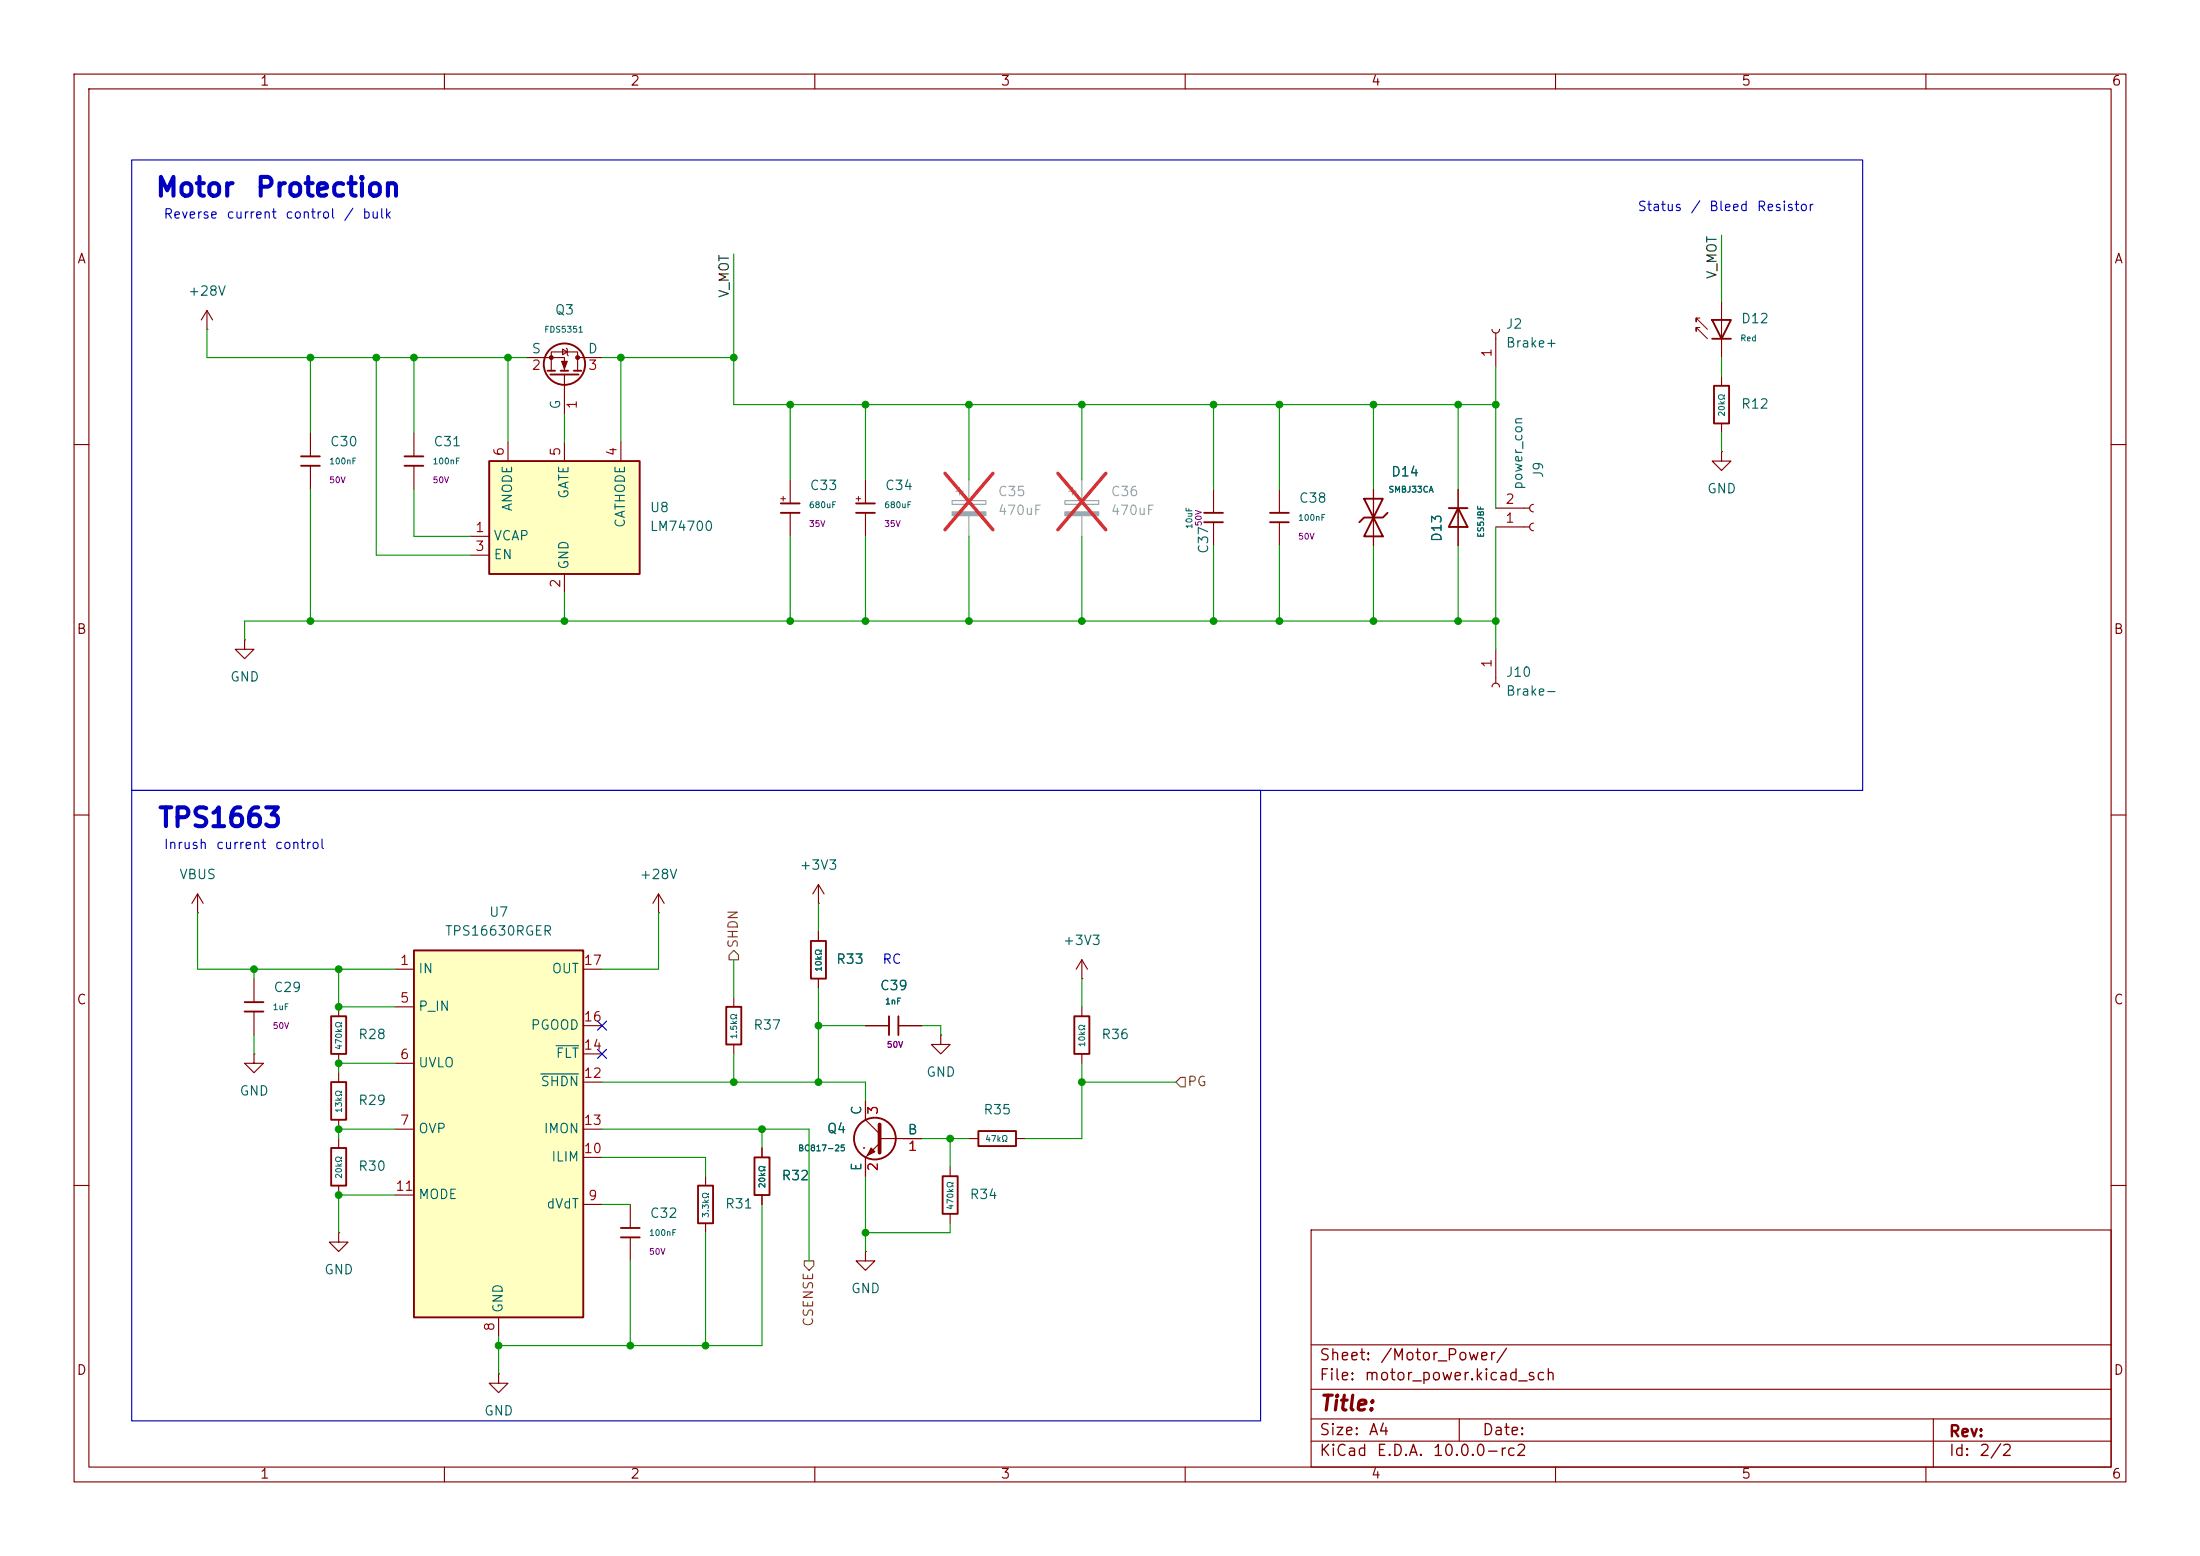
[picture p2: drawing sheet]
<svg xmlns="http://www.w3.org/2000/svg" width="297mm" height="210mm" viewBox="0 0 297 210" stroke-linecap="round" stroke-linejoin="round" font-family="sans-serif">
<g fill="none" stroke="#840000" stroke-width=".15">
<path d="M10 10h277v190h-277zM12 12h273v186h-273zM60 10v2M110 10v2M160 10v2M210 10v2M260 10v2M10 60h2M285 60h2M10 110h2M285 110h2M26.7 123.2h.1"/>
<path d="M26.7 120.7l-.8 1.2M26.7 120.7l.7 1.2M26.7 120.7v2.5M45.7 153.7v1.2M95.2 158.8v1.2M102.9 154.9v1.3M10 160h2M45.7 166.4v1.2h1.3l-1.3 1.3-1.3-1.3h1.3M45.7 166.4h.1M45.7 160v1.3M85.1 162.6v3.1M85.1 167v3.2"/>
<path d="M95.2 165.1v1.3M102.9 161.3v1.3M116.8 168.9v1.3h1.3l-1.3 1.3-1.2-1.3h1.2M116.8 168.9h.1M177 166h108v32h-108zM285 160h2M60 198v2M67.3 185.4v1.3h1.3l-1.3 1.3-1.3-1.3h1.3M67.3 185.4h.1M110 198v2M160 198v2M177 194.5h108"/>
<path d="M177 191.5h108M177 187.5h108M177 181.5h108M197 191.5v3M210 198v2M260 198v2M261 191.5v6.5"/>
</g>
<path d="M44.7 154.9h2v5.1h-2zM101.9 156.2h2v5.1h-2zM83.8 165.7h2.6M83.8 167h2.6M94.2 160h2.1v5.1h-2.1z" fill="none" stroke="#840000" stroke-width=".25"/>
<path d="M55.9 128.3h22.8v49.5h-22.8z" fill="#ffffc2"/>
<g fill="none" stroke="#840000" stroke-width=".25">
<path d="M231.1 43.2h2.6l-1.3 2.5zM231.1 45.7h2.6M231.4 52.1h2v5.1h-2zM54.6 61.6h2.5M54.6 62.9h2.5M162.6 69.2h2.5M162.6 70.5h2.5M171.4 69.2h2.6M171.4 70.5h2.6M184.1 67.3h2.6l-1.3 2.6zM185.4 69.9l1.3 2.5h-2.6zM187.3 69.2l-.6 .7h-2.6l-.6 .6"/>
<path d="M195.6 68.6h2.5M196.8 68.6l1.3 2.5h-2.5zM33 135.3h2.6M33 136.5h2.6M44.7 137.2h2v5h-2zM55.9 128.3h22.8v49.5h-22.8zM98 135.9h2.1v5.1h-2.1zM109.5 127h2v5.1h-2zM120 137.2v2.5M121.3 137.2v2.5M145 137.2h2.1v5h-2.1zM44.7 146.1h2v5h-2z"/>
<path d="M127.3 158.8h2v5h-2zM132.1 152.7h5.1v2h-5.1z"/>
<circle cx="118.1" cy="153.7" r="2.82"/>
</g>
<g fill="none" stroke="#840000" stroke-width=".15">
<path d="M55.9 58.4v3.2M201.4 44.5a.51 .51 0 0 0 .5 .5 .51 .51 0 0 0 .5-.5M201.9 45v4.5M232.4 40.6v7.7M232.4 50.8v1.3M232.4 57.2v1.2M55.9 62.9v3.1M163.8 66v3.2M163.8 70.5v3.2M172.7 66v3.2M172.7 70.5v3.2M185.4 66v7.7"/>
<path d="M196.8 66v7.7M201.9 71.1h4.6M201.9 68.6h4.6M207 70.6a.51 .51 0 0 0-.5 .5 .51 .51 0 0 0 .5 .5M207 68.1a.51 .51 0 0 0-.5 .5 .51 .51 0 0 0 .5 .5M232.4 61v1.2h1.3l-1.3 1.3-1.3-1.3h1.3M232.4 61h.1M201.4 92.7a.51 .51 0 0 1 .5-.5 .51 .51 0 0 1 .5 .5M201.9 87.6v4.6M110.5 119.4v2.5M110.5 119.4l-.8 1.3M110.5 119.4l.8 1.3"/>
<path d="M34.3 132.1v3.2M34.3 136.5v3.2M45.7 135.9v1.3M53.3 130.8h2.6M53.3 135.9h2.6M78.7 130.8h2.6M78.7 138.4h2.6M88.9 123.2h.1M88.9 120.7l-.8 1.2M88.9 120.7l.8 1.2M88.9 120.7v2.5M99.1 134.6v1.3"/>
<path d="M110.5 121.9h.1M110.5 125.7v1.3M110.5 132.1v1.3M116.8 138.4h3.2M121.3 138.4h3.2M127 139.7v1.3h1.3l-1.3 1.2-1.3-1.2h1.3M127 139.7h.1M146 132.1h.1M146 129.5l-.7 1.3M146 129.5l.8 1.3M146 129.5v2.6M146 135.9v1.3"/>
<path d="M34.3 142.2v1.3h1.3l-1.3 1.3-1.3-1.3h1.3M34.3 142.2h.1M45.7 142.2v1.3M45.7 144.8v1.3M45.7 151.1v1.3M53.3 143.5h2.6M53.3 152.4h2.6M78.7 152.4h2.6M78.7 156.2h2.6M78.7 146.1h2.6M78.7 142.2h2.6M99.1 141v1.2"/>
<path d="M116.6 154.9h.1M116.8 148.6v2.5l1.9 1.9M118.7 154.3l-1.9 1.9v2.6M118.7 153.7h5.8M128.3 157.5v1.3M130.8 153.7h1.3M137.2 153.7h1.2M146 142.2v1.3M53.3 161.3h2.6M67.3 177.8v2.5M78.7 162.6h2.6M128.3 163.8v1.3"/>
</g>
<path d="M73 144.9h5.1M75.1 141.1h3" fill="none" stroke="#006464" stroke-width=".15"/>
<path d="M118.7 151.8v3.8" fill="none" stroke="#840000" stroke-width=".51"/>
<path d="M117.6 154.9l.5 .5-1 .6z" fill="#840000" stroke="#840000" stroke-width=".15"/>
<path d="M128.5 67.6h4.6v.5h-4.6zM129 66.3h1M129.5 65.8v1M130.8 64.8v2.8M130.8 69.6v2.8M143.8 67.6h4.5v.5h-4.5zM144.3 66.3h1M144.8 65.8v1M146 64.8v2.8M146 69.6v2.8" fill="none" stroke="#a1a1a1" stroke-width=".15"/>
<g fill="#a1a1a1" stroke="#a1a1a1" stroke-width=".15">
<path d="M128.5 69.1h4.6v.5h-4.6z"/>
<path d="M143.8 69.1h4.5v.5h-4.5z"/>
</g>
<path d="M127.6 63.9l6.4 7.6M134 63.9l-6.4 7.6M142.8 63.9l6.5 7.6M149.3 63.9l-6.5 7.6" fill="none" stroke="#e12e31" stroke-width=".46"/>
<path d="M229.5 42.9h-.5v.5v-.5l1.5 1.6M229.5 44.2h-.5v.5v-.5l1.5 1.5" fill="none" stroke="#840000" stroke-width=".14"/>
<path d="M66 62.2h20.4v15.3h-20.4z" fill="#ffffc2"/>
<g fill="none" stroke="#840000" stroke-width=".25">
<path d="M73.9 50h1M74.3 50.5h3.8M75.7 50h1M77.5 50h1M40.6 61.6h2.6M40.6 62.9h2.6M66 62.2h20.4v15.3h-20.4zM105.4 67.9h2.5M105.4 69.2h2.5M115.6 67.9h2.5M115.6 69.2h2.5"/>
<circle cx="76.2" cy="49.1" r="2.79"/>
</g>
<g fill="none" stroke="#840000" stroke-width=".15">
<path d="M27.9 44.5h.1M27.9 41.9l-.7 1.3M27.9 41.9l.8 1.3M27.9 41.9v2.6M41.9 58.4v3.2M68.6 59.7v2.5M71.1 48.3h5.1v1.7M74.4 50v-2.5h3.6v2.5M75.9 47.1l.7 .4-.7 .4zM76.2 50.5v5.4M76.2 59.7v2.5M76.5 47l.1 .1v.8l.1 .1"/>
<path d="M78 48.3h3.3M83.8 59.7v2.5M41.9 62.9v3.1M63.5 72.4h2.5M63.5 74.9h2.5M76.2 77.5v2.5M106.7 64.8v3.1M106.7 69.2v3.2M116.8 64.8v3.1M116.8 69.2v3.2M185.4 66v7.7M196.8 66v7.7"/>
<path d="M33 86.4v1.2h1.3l-1.3 1.3-1.3-1.3h1.3M33 86.4h.1M110.5 125.7v1.3M110.5 132.1v1.3M116.8 138.4h3.2M121.3 138.4h3.2M102.9 154.9v1.3M116.8 148.6v2.5M116.8 156.2v2.6M121.9 153.7h2.6M102.9 161.3v1.3"/>
</g>
<path d="M105.4 67.3h.6M105.7 67v.6M115.6 67.3h.6M115.9 67v.6" fill="none" stroke="#840000" stroke-width=".14"/>
<g fill="#840000" stroke="#840000" stroke-width=".15">
<path d="M75.8 48.8h.8l-.4 1z"/>
<circle cx="78" cy="48.3" r=".25"/>
<circle cx="74.4" cy="48.3" r=".25"/>
</g>
<path d="M99.1 128.3l.6 .6v.6h-1.3v-.6zM159.4 145.4h.6v1.3h-.6l-.7-.6zM108.6 170.2h1.3v.6l-.7 .7-.6-.7z" fill="none" stroke="#725600" stroke-width=".15"/>
<g fill="none" stroke="#009600" stroke-width=".15">
<path d="M99.1 34.3v20.3h102.8M232.4 31.8v8.8M27.9 44.5v3.8h43.2M41.9 48.3v10.1M50.8 48.3v26.6h12.7M55.9 48.3v10.1M68.6 48.3v11.4M76.2 55.9v3.8M81.3 48.3h17.8M83.8 48.3v11.4M106.7 54.6v10.2M116.8 54.6v10.2"/>
<path d="M130.8 54.6v10.2M146 54.6v10.2M163.8 54.6v11.4M172.7 54.6v11.4M185.4 54.6v11.4M196.8 54.6v11.4M201.9 49.5v19.1M232.4 48.3v2.5M232.4 58.4v2.6M41.9 66v17.8M55.9 66v6.4h7.6M106.7 72.4v11.4"/>
<path d="M116.8 72.4v11.4M130.8 72.4v11.4M146 72.4v11.4M163.8 73.7v10.1M172.7 73.7v10.1M185.4 73.7v10.1M196.8 73.7v10.1M201.9 71.1v16.5M76.2 80v3.8M201.9 83.8h-168.9v2.6M26.7 123.2v7.6h26.6M34.3 130.8v1.3"/>
<path d="M34.3 139.7v2.5M45.7 130.8v5.1h7.6M88.9 123.2v7.6h-7.6M99.1 129.5v5.1M110.5 138.4h6.3M110.5 121.9v3.8M110.5 133.4v12.7M124.5 138.4h2.5v1.3M146 132.1v3.8M53.3 143.5h-7.6v1.3M53.3 152.4h-7.6v1.3M81.3 146.1h35.5v2.5"/>
<path d="M81.3 156.2h13.9v2.6M81.3 152.4h27.9v17.8M99.1 142.2v3.9M102.9 152.4v2.5M116.8 158.8v10.1M124.5 153.7h6.3M128.3 153.7v3.8M146 143.5v10.2h-7.6M146 146.1h12.7M53.3 161.3h-7.6v5.1M81.3 162.6h3.8M85.1 170.2v11.4"/>
<path d="M95.2 166.4v15.2M102.9 162.6v19h-35.6M128.3 165.1v1.3h-11.5M67.3 180.3v5.1"/>
</g>
<path d="M80.7 137.8l1.2 1.2M81.9 137.8l-1.2 1.2M80.7 141.6l1.2 1.2M81.9 141.6l-1.2 1.2" fill="none" stroke="#000084" stroke-width=".15"/>
<path d="M17.8 21.6h233.7v85.1h-233.7zM17.8 106.7h152.4v85.1h-152.4z" fill="none" stroke="#0000c2" stroke-width=".15"/>
<g fill="#009600" stroke="#009600" stroke-width=".14">
<circle cx="45.7" cy="135.9" r=".46"/>
<circle cx="45.7" cy="130.8" r=".46"/>
<circle cx="34.3" cy="130.8" r=".46"/>
<circle cx="45.7" cy="152.4" r=".46"/>
<circle cx="45.7" cy="143.5" r=".46"/>
<circle cx="41.9" cy="48.3" r=".46"/>
<circle cx="76.2" cy="83.8" r=".46"/>
<circle cx="55.9" cy="48.3" r=".46"/>
<circle cx="68.6" cy="48.3" r=".46"/>
<circle cx="50.8" cy="48.3" r=".46"/>
<circle cx="41.9" cy="83.8" r=".46"/>
<circle cx="116.8" cy="83.8" r=".46"/>
<circle cx="146" cy="83.8" r=".46"/>
<circle cx="172.7" cy="54.6" r=".46"/>
<circle cx="185.4" cy="54.6" r=".46"/>
<circle cx="163.8" cy="54.6" r=".46"/>
<circle cx="172.7" cy="83.8" r=".46"/>
<circle cx="163.8" cy="83.8" r=".46"/>
<circle cx="201.9" cy="83.8" r=".46"/>
<circle cx="196.8" cy="83.8" r=".46"/>
<circle cx="146" cy="54.6" r=".46"/>
<circle cx="185.4" cy="83.8" r=".46"/>
<circle cx="106.7" cy="83.8" r=".46"/>
<circle cx="99.1" cy="146.1" r=".46"/>
<circle cx="110.5" cy="138.4" r=".46"/>
<circle cx="110.5" cy="146.1" r=".46"/>
<circle cx="102.9" cy="152.4" r=".46"/>
<circle cx="128.3" cy="153.7" r=".46"/>
<circle cx="146" cy="146.1" r=".46"/>
<circle cx="116.8" cy="166.4" r=".46"/>
<circle cx="130.8" cy="54.6" r=".46"/>
<circle cx="106.7" cy="54.6" r=".46"/>
<circle cx="116.8" cy="54.6" r=".46"/>
<circle cx="130.8" cy="83.8" r=".46"/>
<circle cx="83.8" cy="48.3" r=".46"/>
<circle cx="99.1" cy="48.3" r=".46"/>
<circle cx="201.9" cy="54.6" r=".46"/>
<circle cx="196.8" cy="54.6" r=".46"/>
<circle cx="67.3" cy="181.6" r=".46"/>
<circle cx="95.2" cy="181.6" r=".46"/>
<circle cx="85.1" cy="181.6" r=".46"/>
<circle cx="45.7" cy="161.3" r=".46"/>
</g>
<g font-size="2.5" fill="#0000c2">
<text x="20.9" y="27.2">Motor</text>
<text x="34.3" y="27.2">Protection</text>
<text x="21.2" y="112.3">TPS1663</text>
</g>
<text font-size="2" fill="#840000" x="178" y="190.9">Title:</text>
<g font-size="1.5" fill="#840000">
<text x="178" y="184">Sheet:</text>
<text x="186.2" y="184">/Motor_Power/</text>
<text x="178" y="186.7">File:</text>
<text x="184.1" y="186.7">motor_power.kicad_sch</text>
<text x="178" y="196.9">KiCad</text>
<text x="178" y="194.1">Size:</text>
<text x="184.7" y="194.1">A4</text>
<text x="185.7" y="196.9">E.D.A.</text>
<text x="193.3" y="196.9">10.0.0-rc2</text>
<text x="200" y="194.1">Date:</text>
<text x="263" y="194.3">Rev:</text>
<text x="263" y="196.9">Id:</text>
<text x="267.1" y="196.9">2/2</text>
</g>
<g font-size="1.3" fill="#840000">
<text x="35" y="11.9">1</text>
<text x="85" y="11.9">2</text>
<text x="135" y="11.9">3</text>
<text x="185" y="11.9">4</text>
<text x="235" y="11.9">5</text>
<text x="285" y="11.9">6</text>
<text x="10.3" y="35.9">A</text>
<text x="285.3" y="35.9">A</text>
<text x="10.3" y="85.9">B</text>
<text x="285.3" y="85.9">B</text>
<text x="10.3" y="135.9">C</text>
<text x="285.3" y="135.9">C</text>
<text x="10.3" y="185.9">D</text>
<text x="285.3" y="185.9">D</text>
<text x="35" y="199.9">1</text>
<text x="85" y="199.9">2</text>
<text x="135" y="199.9">3</text>
<text x="185" y="199.9">4</text>
<text x="235" y="199.9">5</text>
<text x="285" y="199.9">6</text>
</g>
<g font-size="1.3" fill="#0000c2">
<text x="22" y="29.8">Reverse</text>
<text x="30.5" y="29.8">current</text>
<text x="38.4" y="29.8">control</text>
<text x="46.3" y="29.8">/</text>
<text x="48.8" y="29.8">bulk</text>
<text x="221" y="28.8">Status</text>
<text x="228.1" y="28.8">/</text>
<text x="230.6" y="28.8">Bleed</text>
<text x="237.1" y="28.8">Resistor</text>
<text x="22" y="114.9">Inrush</text>
<text x="29.1" y="114.9">current</text>
<text x="37" y="114.9">control</text>
<text x="119" y="130.4">RC</text>
</g>
<g font-size="1.3" fill="#006464">
<text x="25.3" y="40.2">+28V</text>
<text x="74.8" y="42.8">Q3</text>
<text x="203.2" y="44.7">J2</text>
<text x="203.2" y="47.2">Brake+</text>
<text x="235" y="43.9">D12</text>
<text x="71.7" y="48">S</text>
<text x="79.3" y="48">D</text>
<text x="75.9" y="55.3" transform="rotate(-90 75.9 55.3)">G</text>
<text x="235" y="55.5">R12</text>
<text x="44.5" y="60.6">C30</text>
<text x="58.4" y="60.6">C31</text>
<text x="187.7" y="64.6">D14</text>
<text x="208.6" y="64.6" transform="rotate(-90 208.6 64.6)">J9</text>
<text x="69.4" y="69.1" transform="rotate(-90 69.4 69.1)">ANODE</text>
<text x="77.1" y="67.4" transform="rotate(-90 77.1 67.4)">GATE</text>
<text x="84.7" y="71.3" transform="rotate(-90 84.7 71.3)">CATHODE</text>
<text x="87.6" y="69.4">U8</text>
<text x="87.6" y="72">LM74700</text>
<text x="109.2" y="66.5">C33</text>
<text x="119.4" y="66.5">C34</text>
<text x="175.3" y="68.2">C38</text>
<text x="205.8" y="66.2" transform="rotate(-90 205.8 66.2)">power_con</text>
<text x="230.4" y="66.9">GND</text>
<text x="66.5" y="73.3">VCAP</text>
<text x="66.5" y="75.8">EN</text>
<text x="77.1" y="77" transform="rotate(-90 77.1 77)">GND</text>
<text x="163.4" y="74.8" transform="rotate(-90 163.4 74.8)">C37</text>
<text x="194.9" y="73.2" transform="rotate(-90 194.9 73.2)">D13</text>
<text x="31" y="92.3">GND</text>
<text x="203.2" y="94.2">Brake-</text>
<text x="203.2" y="91.7">J10</text>
<text x="24.1" y="119">VBUS</text>
<text x="86.3" y="119">+28V</text>
<text x="107.8" y="117.7">+3V3</text>
<text x="65.9" y="124.1">U7</text>
<text x="56.4" y="131.7">IN</text>
<text x="60" y="126.6">TPS16630RGER</text>
<text x="74.4" y="131.7">OUT</text>
<text x="112.8" y="130.4">R33</text>
<text x="143.4" y="127.9">+3V3</text>
<text x="36.8" y="134.2">C29</text>
<text x="56.4" y="136.8">P_IN</text>
<text x="118.7" y="134">C39</text>
<text x="48.3" y="140.6">R28</text>
<text x="71.6" y="139.3">PGOOD</text>
<text x="74.9" y="143.1">FLT</text>
<text x="101.6" y="139.3">R37</text>
<text x="148.6" y="140.6">R36</text>
<text x="32.3" y="148.2">GND</text>
<text x="48.3" y="149.5">R29</text>
<text x="56.4" y="144.4">UVLO</text>
<text x="72.9" y="146.9">SHDN</text>
<text x="125" y="145.6">GND</text>
<text x="56.4" y="153.3">OVP</text>
<text x="73.3" y="153.3">IMON</text>
<text x="111.5" y="153.3">Q4</text>
<text x="116.6" y="150.6" transform="rotate(-90 116.6 150.6)">C</text>
<text x="122.5" y="153.4">B</text>
<text x="132.7" y="150.7">R35</text>
<text x="48.3" y="158.3">R30</text>
<text x="74.3" y="157.1">ILIM</text>
<text x="105.4" y="159.6">R32</text>
<text x="116.6" y="158.2" transform="rotate(-90 116.6 158.2)">E</text>
<text x="56.4" y="162.2">MODE</text>
<text x="73.7" y="163.4">dVdT</text>
<text x="87.6" y="164.7">C32</text>
<text x="97.8" y="163.4">R31</text>
<text x="130.8" y="162.2">R34</text>
<text x="43.7" y="172.3">GND</text>
<text x="68.2" y="177.3" transform="rotate(-90 68.2 177.3)">GND</text>
<text x="114.8" y="174.9">GND</text>
<text x="65.3" y="191.4">GND</text>
</g>
<g font-size="1.3" fill="#0f0f0f">
<text x="98.7" y="40.3" transform="rotate(-90 98.7 40.3)">V_MOT</text>
<text x="232.1" y="37.8" transform="rotate(-90 232.1 37.8)">V_MOT</text>
</g>
<g font-size="1.3" fill="#a90000">
<text x="71.7" y="50.2">2</text>
<text x="79.3" y="50.2">3</text>
<text x="201.7" y="48.3" transform="rotate(-90 201.7 48.3)">1</text>
<text x="78.2" y="55.3" transform="rotate(-90 78.2 55.3)">1</text>
<text x="68.3" y="61.7" transform="rotate(-90 68.3 61.7)">6</text>
<text x="75.9" y="61.7" transform="rotate(-90 75.9 61.7)">5</text>
<text x="83.6" y="61.7" transform="rotate(-90 83.6 61.7)">4</text>
<text x="203.1" y="70.9">1</text>
<text x="203.1" y="68.3">2</text>
<text x="64.1" y="72.1">1</text>
<text x="64.1" y="74.7">3</text>
<text x="75.9" y="79.4" transform="rotate(-90 75.9 79.4)">2</text>
<text x="201.7" y="90.2" transform="rotate(-90 201.7 90.2)">1</text>
<text x="53.9" y="130.6">1</text>
<text x="78.7" y="130.6">17</text>
<text x="53.9" y="135.6">5</text>
<text x="53.9" y="143.3">6</text>
<text x="78.7" y="142">14</text>
<text x="78.7" y="138.2">16</text>
<text x="78.7" y="145.8">12</text>
<text x="53.9" y="152.1">7</text>
<text x="78.7" y="156">10</text>
<text x="78.7" y="152.1">13</text>
<text x="118.8" y="150.6" transform="rotate(-90 118.8 150.6)">3</text>
<text x="122.5" y="155.7">1</text>
<text x="53.3" y="161">11</text>
<text x="118.8" y="158.2" transform="rotate(-90 118.8 158.2)">2</text>
<text x="79.3" y="162.3">9</text>
<text x="67.1" y="179.8" transform="rotate(-90 67.1 179.8)">8</text>
</g>
<g font-size="1.3" fill="#989898">
<text x="134.6" y="69.8">470uF</text>
<text x="134.6" y="67.3">C35</text>
<text x="149.9" y="69.8">470uF</text>
<text x="149.9" y="67.3">C36</text>
</g>
<g font-size="1.3" fill="#725600">
<text x="99.9" y="128.1" transform="rotate(-90 99.9 128.1)">SHDN</text>
<text x="160.2" y="146.9">PG</text>
<text x="110.1" y="179.2" transform="rotate(-90 110.1 179.2)">CSENSE</text>
</g>
<g font-size=".8" fill="#006464">
<text x="73.4" y="45.1">FDS5351</text>
<text x="234.9" y="46.3">Red</text>
<text x="233" y="56.3" transform="rotate(-90 233 56.3)">20kΩ</text>
<text x="44.4" y="62.9">100nF</text>
<text x="58.3" y="62.9">100nF</text>
<text x="109.1" y="68.8">680uF</text>
<text x="119.3" y="68.8">680uF</text>
<text x="161.2" y="71.5" transform="rotate(-90 161.2 71.5)">10uF</text>
<text x="175.2" y="70.5">100nF</text>
<text x="187.4" y="66.7">SMBJ33CA</text>
<text x="200.5" y="72.6" transform="rotate(-90 200.5 72.6)">ES5JBF</text>
<text x="111.1" y="131.2" transform="rotate(-90 111.1 131.2)">10kΩ</text>
<text x="36.8" y="136.5">1uF</text>
<text x="119.4" y="135.8">1nF</text>
<text x="46.3" y="141.8" transform="rotate(-90 46.3 141.8)">470kΩ</text>
<text x="99.7" y="140.3" transform="rotate(-90 99.7 140.3)">1.5kΩ</text>
<text x="146.7" y="141.4" transform="rotate(-90 146.7 141.4)">10kΩ</text>
<text x="46.3" y="150.3" transform="rotate(-90 46.3 150.3)">13kΩ</text>
<text x="107.7" y="155.6">BC817-25</text>
<text x="132.9" y="154.3">47kΩ</text>
<text x="46.3" y="159.2" transform="rotate(-90 46.3 159.2)">20kΩ</text>
<text x="103.5" y="160.4" transform="rotate(-90 103.5 160.4)">20kΩ</text>
<text x="87.6" y="167">100nF</text>
<text x="95.9" y="164.4" transform="rotate(-90 95.9 164.4)">3.3kΩ</text>
<text x="128.9" y="163.4" transform="rotate(-90 128.9 163.4)">470kΩ</text>
</g>
<g font-size=".8" fill="#840084">
<text x="44.4" y="65.4">50V</text>
<text x="58.3" y="65.4">50V</text>
<text x="109.1" y="71.3">35V</text>
<text x="119.3" y="71.3">35V</text>
<text x="162.4" y="71.1" transform="rotate(-90 162.4 71.1)">50V</text>
<text x="175.2" y="73">50V</text>
<text x="36.8" y="139.1">50V</text>
<text x="119.7" y="141.6">50V</text>
<text x="87.6" y="169.5">50V</text>
</g>
</svg>
